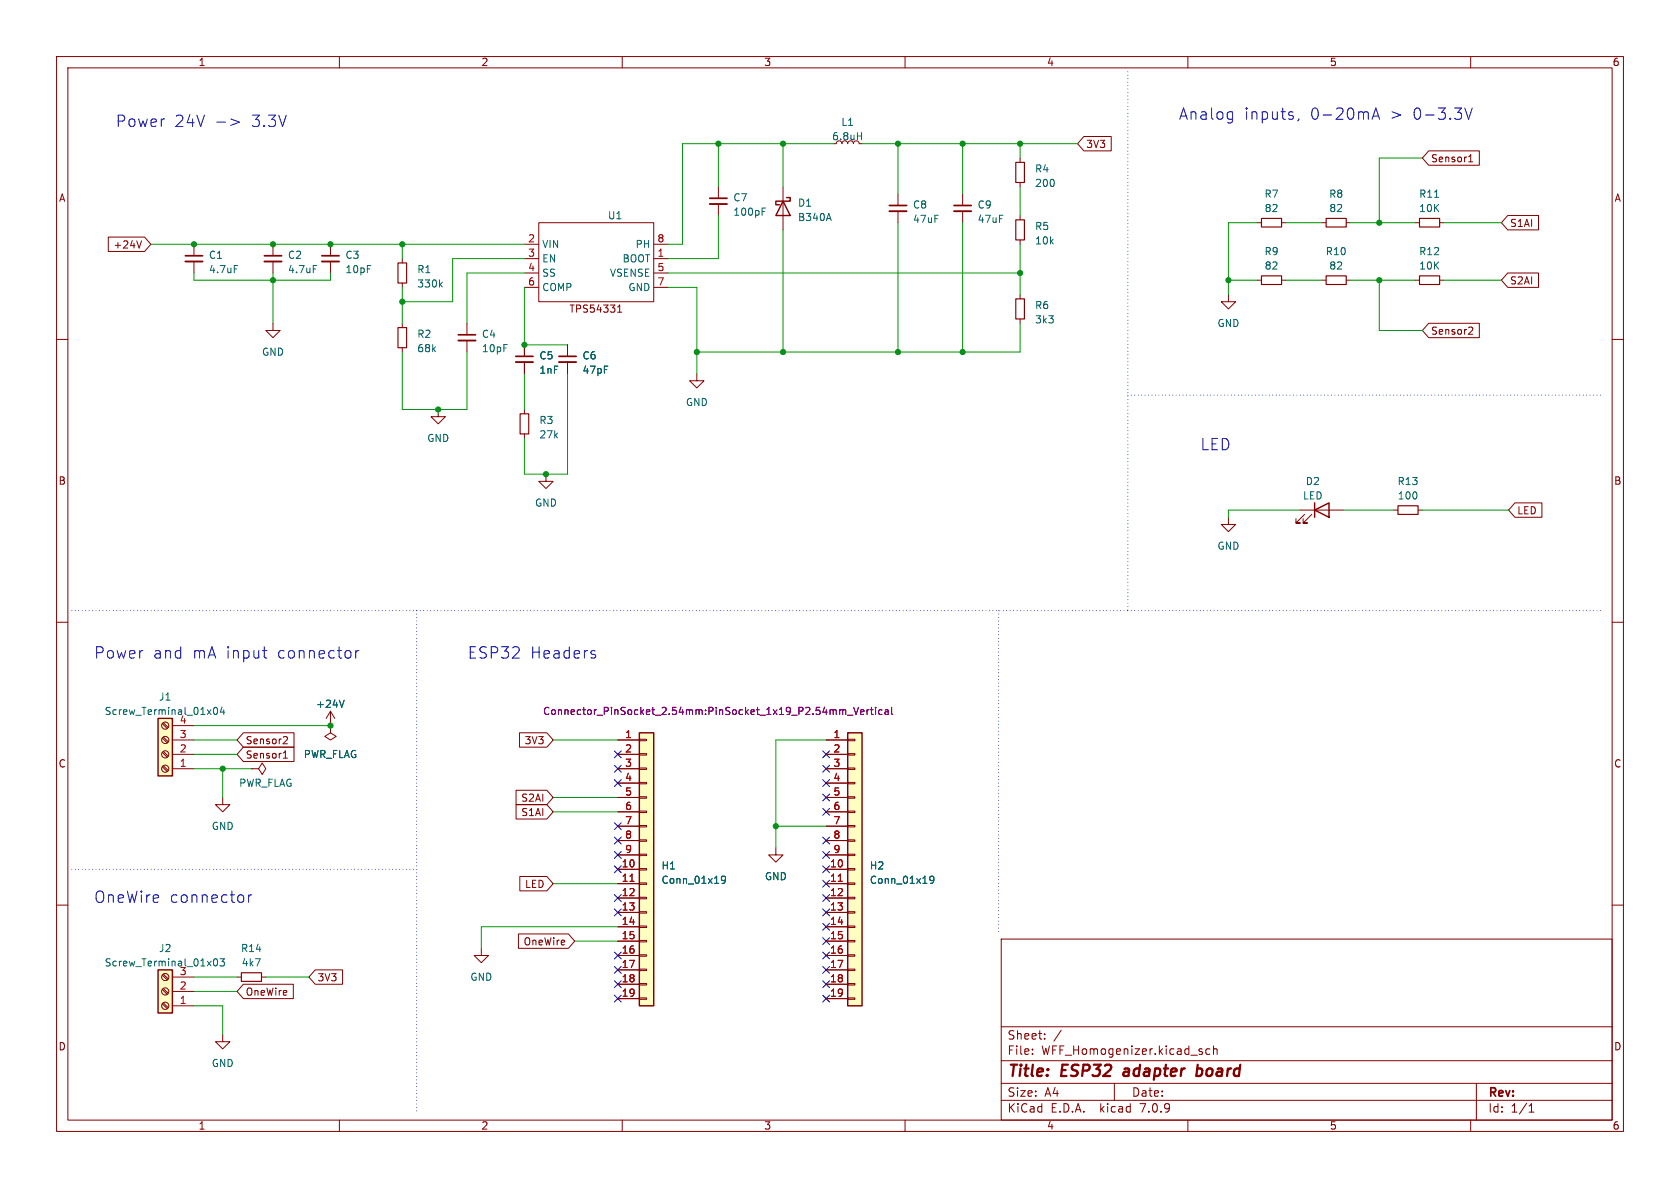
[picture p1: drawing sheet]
<svg xmlns="http://www.w3.org/2000/svg" width="297mm" height="210mm" viewBox="0 0 297 210" stroke-linecap="round" stroke-linejoin="round" font-family="sans-serif">
<g fill="none" stroke="#840000" stroke-width=".18">
<path d="M10 10h277v190h-277zM12 12h273v186h-273zM60 10v2M110 10v2M160 10v2M210 10v2M260 10v2M95.2 39.4h20.4v13.9h-20.4zM127 33v2.1M127 36.1v2M138.4 33v7.6M151.9 25.4h.5"/>
<path d="M158.7 34.3v2M158.7 37.3v2.1M170.2 34.3v2M170.2 37.3v2.1M180.3 27.9v.8M180.3 32.3v.7M180.3 38.1v.8M191.6 24.1h4.9v2.6h-4.9l-1.1-1.3zM222.2 39.4h.8M226.6 39.4h.7M233.7 39.4h.7M238 39.4h.8"/>
<path d="M250.2 39.4h.8M252.6 26.7h8.9v2.5h-8.9l-1.1-1.3zM254.5 39.4h.8M259.6 27.7l.4-.4v1.3M259.6 28.6h.8M266.5 38.1h5.5v2.5h-5.5l-1.1-1.2zM10 60h2M19.1 41.9h6.5l1.1 1.3-1.1 1.3h-6.5zM25 42.6l-.4 1.3M34.3 43.2v2M34.3 46.2v2.1M48.3 57.2v1.2h1.2l-1.2 1.3-1.3-1.3h1.3"/>
<path d="M48.3 43.2v2M48.3 46.2v2.1M58.4 43.2v2M58.4 46.2v2.1M71.1 45.7v.8M71.1 50v.8M71.1 57.2v.7M82.5 57.2v2M92.7 45.7h2.5M92.7 43.2h2.5M92.7 48.3h2.5M92.7 50.8h2.5"/>
<path d="M109.2 55.2h.7M109.2 54.3l.4-.4v1.3M115.6 45.7h2.5M115.6 43.2h2.5M115.6 48.3h2.5M115.6 50.8h2.5M180.3 42.4v.8M180.3 52.1v.7M180.3 56.4v.8M217.2 52.1v1.2h1.2l-1.2 1.3-1.3-1.3h1.3M222.2 49.5h.8M226.6 49.5h.7"/>
<path d="M233.7 49.5h.7M238 49.5h.8M250.2 49.5h.8M252.6 57.1h8.9v2.6h-8.9l-1.1-1.3zM254.5 49.5h.8M259.8 57.8l.4 .1 .2 .3-.8 .9h.8M266.5 48.3h5.5v2.5h-5.5l-1.1-1.3zM285 60h2M71.1 61.5v.7M77.5 72.4v1.3h1.2l-1.2 1.2-1.3-1.2h1.3M82.5 60.2v2M92.7 61v2"/>
<path d="M92.7 64v2M92.7 72.4v.8M92.7 76.7v.8M100.3 61v2M100.3 64v2M123.2 66v1.3h1.3l-1.3 1.3-1.3-1.3h1.3M96.5 83.8v1.3h1.3l-1.3 1.3-1.3-1.3h1.3M217.2 91.4v1.3h1.2l-1.2 1.3-1.3-1.3h1.3M229.9 90.2h7.6M230.6 90.9l-1.5 1.6h.8h-.8v-.8M231.9 90.9l-1.5 1.6h.7h-.7v-.8M246.4 90.2h.7"/>
<path d="M250.7 90.2h.8M267.8 88.9h4.8v2.5h-4.8l-1.1-1.2zM10 110h2M285 110h2M28.7 127.9l.9 .9M28.7 130.5l.9 .8M28.7 133l.9 .9M28.7 135.6l.9 .8M28.9 127.8l.8 .8M28.9 130.3l.8 .8M28.9 132.8l.8 .9M28.9 135.4l.8 .8"/>
<path d="M30.5 130.8h3.8M30.5 133.4h3.8M30.5 135.9h3.8M30.5 128.3h3.8M43 129.5h9v2.6h-9l-1.1-1.3zM43 132.1h9v2.5h-9l-1.1-1.2zM44.4 135.9h1.3l.7-1 .6 1-.6 1-.7-1M44.4 135.9h.1M50.1 134h.7M50.1 133.1l.4-.3v1.2M50.3 130.2l.4 .1 .1 .3-.8 .9h.8M58.4 128.3v1.2l1 .7-1 .6-1-.6 1-.7"/>
<path d="M58.4 128.3h.1M58.4 125.7v2.6M58.4 125.7l-.7 1.3M58.4 125.7l.8 1.3M91.2 139.7h5.5l1.1 1.3-1.1 1.2h-5.5zM91.8 129.5h4.9l1.1 1.3-1.1 1.3h-4.9zM109.2 130.8h3.8M109.2 133.4h3.8M109.2 135.9h3.8M109.2 138.4h3.8M113 138.3h1.3v.3h-1.3zM113 135.8h1.3v.2h-1.3z"/>
<path d="M113 133.2h1.3v.3h-1.3zM113 130.7h1.3v.2h-1.3zM146 130.8h3.9M146 133.4h3.9M146 135.9h3.9M146 138.4h3.9M149.9 138.3h1.2v.3h-1.2zM149.9 135.8h1.2v.2h-1.2zM149.9 133.2h1.2v.3h-1.2zM149.9 130.7h1.2v.2h-1.2zM10 160h2M39.4 141v1.2h1.2l-1.2 1.3-1.3-1.3h1.3"/>
<path d="M91.2 142.2h5.5l1.1 1.3-1.1 1.3h-5.5zM91.9 154.9h4.8l1.1 1.3-1.1 1.3h-4.8zM109.2 153.7h3.8M109.2 156.2h3.8M109.2 158.8h3.8M109.2 141h3.8M109.2 143.5h3.8M109.2 146.1h3.8M109.2 148.6h3.8M109.2 151.1h3.8M113 158.6h1.3v.3h-1.3zM113 156.1h1.3v.2h-1.3z"/>
<path d="M113 153.5h1.3v.3h-1.3zM113 151h1.3v.3h-1.3zM113 148.5h1.3v.2h-1.3zM113 145.9h1.3v.3h-1.3zM113 143.4h1.3v.2h-1.3zM113 140.8h1.3v.3h-1.3zM137.2 149.9v1.2h1.2l-1.2 1.3-1.3-1.3h1.3M146 153.7h3.9M146 156.2h3.9M146 158.8h3.9M146 141h3.9M146 143.5h3.9"/>
<path d="M146 146.1h3.9M146 148.6h3.9M146 151.1h3.9M149.9 158.6h1.2v.3h-1.2zM149.9 156.1h1.2v.2h-1.2zM149.9 153.5h1.2v.3h-1.2zM149.9 151h1.2v.3h-1.2zM149.9 148.5h1.2v.2h-1.2zM149.9 145.9h1.2v.3h-1.2zM149.9 143.4h1.2v.2h-1.2zM149.9 140.8h1.2v.3h-1.2zM285 160h2"/>
<path d="M28.7 172.4l.9 .8M28.7 174.9l.9 .9M28.7 177.5l.9 .8M28.9 172.2l.8 .9M28.9 174.8l.8 .8M28.9 177.3l.8 .8M30.5 177.8h3.8M30.5 175.3h3.8M30.5 172.7h3.8M41.9 172.7h.8M43 174h8.9v2.5h-8.9l-1.1-1.2zM46.2 172.7h.8"/>
<path d="M55.7 171.4h4.9v2.6h-4.9l-1.1-1.3zM85.1 167.6v1.3h1.3l-1.3 1.3-1.3-1.3h1.3M91.7 165.1h8.8l1.1 1.3-1.1 1.2h-8.8zM109.2 161.3h3.8M109.2 163.8h3.8M109.2 166.4h3.8M109.2 168.9h3.8M109.2 171.5h3.8M109.2 174h3.8M109.2 176.5h3.8M113 176.4h1.3v.3h-1.3zM113 173.9h1.3v.2h-1.3z"/>
<path d="M113 171.3h1.3v.3h-1.3zM113 168.8h1.3v.2h-1.3zM113 166.2h1.3v.3h-1.3zM113 163.7h1.3v.3h-1.3zM113 161.2h1.3v.2h-1.3zM146 161.3h3.9M146 163.8h3.9M146 166.4h3.9M146 168.9h3.9M146 171.5h3.9M146 174h3.9M146 176.5h3.9"/>
<path d="M149.9 176.4h1.2v.3h-1.2zM149.9 173.9h1.2v.2h-1.2zM149.9 171.3h1.2v.3h-1.2zM149.9 168.8h1.2v.2h-1.2zM149.9 166.2h1.2v.3h-1.2zM149.9 163.7h1.2v.3h-1.2zM149.9 161.2h1.2v.2h-1.2zM177 166h108v32h-108zM39.4 182.9v1.3h1.2l-1.2 1.2-1.3-1.2h1.3M60 198v2M110 198v2M160 198v2"/>
<path d="M177 194.5h108M177 191.5h108M177 187.5h108M177 181.5h108M182.5 186.3v.1M182.5 185.5v.1M184.7 183.6v.1M184.7 182.8v.1M187.6 182.1l-1.3 2M197 191.5v3M210 198v2M213.9 185.5l-.4-.1-.3 .3v.4l.1 .2h.6"/>
<path d="M214.5 185.5l.2-.1 .4 .1 .1 .9M214.5 184.9v1.5M260 198v2M261 191.5v6.5M270.3 196.6h.9M270.3 195.5l.4-.4v1.5"/>
<circle cx="29.2" cy="135.9" r=".63"/>
<circle cx="29.2" cy="130.8" r=".63"/>
<circle cx="29.2" cy="133.3" r=".63"/>
<circle cx="29.2" cy="128.3" r=".63"/>
<circle cx="29.2" cy="172.7" r=".63"/>
<circle cx="29.2" cy="175.3" r=".63"/>
<circle cx="29.2" cy="177.8" r=".63"/>
</g>
<path d="M198.7 189.5l-.1 .4 .2 .3M211.6 189l.2-.1 .6 .1M211.7 188.2l-.2 2M212.4 190a.66 .66 0 0 1-.9 .1" fill="none" stroke="#840000" stroke-width=".4"/>
<g fill="none" stroke="#840000" stroke-width=".2">
<path d="M179.6 38.9h1.5v3.5h-1.5zM179.6 28.7h1.5v3.6h-1.5zM223 38.6h3.6v1.5h-3.6zM234.4 38.6h3.6v1.5h-3.6zM251 38.6h3.5v1.5h-3.5zM70.4 57.9h1.5v3.6h-1.5zM70.4 46.5h1.5v3.5h-1.5zM179.6 52.8h1.5v3.6h-1.5zM223 48.8h3.6v1.5h-3.6zM234.4 48.8h3.6v1.5h-3.6zM251 48.8h3.5v1.5h-3.5zM91.9 73.2h1.6v3.5h-1.6z"/>
<path d="M247.1 89.4h3.6v1.5h-3.6zM42.7 172h3.5v1.5h-3.5z"/>
</g>
<path d="M125.5 36.1h3M157.2 37.3h3.1M168.7 37.3h3M32.8 46.2h3M46.7 46.2h3.1M56.9 46.2h3M81 60.2h3.1M91.2 64h3M98.8 64h3.1" fill="none" stroke="#840000" stroke-width=".33"/>
<path d="M125.5 35.1h3M157.2 36.3h3.1M168.7 36.3h3M32.8 45.2h3M46.7 45.2h3.1M56.9 45.2h3M81 59.2h3.1M91.2 63h3M98.8 63h3.1" fill="none" stroke="#840000" stroke-width=".3"/>
<g fill="none" stroke="#006464" stroke-width=".18">
<path d="M134.7 37.4h.5M134.7 36.8h.6M146.5 37.7l.4 1.3M151.6 24h.7M152.3 23.4v1.3M253.6 34.9h.7M41.4 46.9h.6M55.4 46.9h.6M77.8 50.3l.4 .4M78.2 49.9l-.5 .5M37.9 125.1l.1-.1a.68 .68 0 0 1 .5 .7 .68 .68 0 0 1-.5 .6 .84 .84 0 0 1-.1-1.2zM39.2 125l-.3 .9h.8"/>
<path d="M39.6 125.5v.8M60.8 123.8l-.4 1.2M128.3 155.4l-.3 .3-.3-.1-.2-.2 .2-.5h.3l.2 .1a.84 .84 0 0 1-.3 1.2h-.2M165.1 155.4l-.3 .3-.3-.1-.1-.2 .1-.5h.3l.2 .1a.84 .84 0 0 1-.3 1.2h-.2M37.9 169.6l.1-.1a.68 .68 0 0 1 .5 .6 .68 .68 0 0 1-.5 .7l-.1-.2-.2-.3zM38.9 169.5h.8l-.5 .5 .4 .1v.5l-.2 .2-.5-.2"/>
</g>
<g fill="#ffffc2" stroke="#ffffc2" stroke-width=".18">
<path d="M113 129.5h2.6v48.3h-2.6z"/>
<path d="M149.9 129.5h2.5v48.3h-2.5z"/>
<path d="M27.9 171.5h2.6v7.6h-2.6z"/>
<path d="M27.9 127h2.6v10.2h-2.6z"/>
</g>
<path d="M138.4 35.6l1.3 2.5h-2.5zM139.1 34.9h.6v.7h-2.5v.6h.6M232.4 90.2l2.5-1.3v2.5zM232.4 88.9v2.5M27.9 127h2.6v10.2h-2.6zM113 129.5h2.6v48.3h-2.6zM149.9 129.5h2.5v48.3h-2.5zM27.9 171.5h2.6v7.6h-2.6z" fill="none" stroke="#840000" stroke-width=".25"/>
<path d="M111.4 155.8h.7M148.2 155.8h.7" fill="none" stroke="#a90000" stroke-width=".18"/>
<g fill="none" stroke="#840084" stroke-width=".18">
<path d="M149.8 126.4h1M150.9 125l.4 1.3 .5-1.3M152.1 125.9l.6-.1v-.3h-.4l-.2 .1 .1 .6h.5M153.3 125.5v.8M153.6 125.5l-.3 .2M153.9 125.5h.5M154.1 125v1.1l.3 .2M154.8 125v.2M154.8 125.5v.8M155.9 125.5h-.3l-.3 .2 .2 .5h.4M156.5 125.5h.5v.8M157 125.8h-.4l-.2 .2 .2 .3 .4-.1"/>
<path d="M157.6 125v1.1l.2 .2"/>
</g>
<g fill="none" stroke="#0000c2" stroke-width=".18">
<path d="M217.7 19.8h.2M217.9 19.8v1.6l-.2 .3M259 19.1l.6 2 .7-2M38.3 21.6h1.5M40.8 21l1.5 .6-1.5 .6M217.9 21l-.2 .1M229.6 21l-.2 .4M242.6 21.1l.6-2 .7 2M242.8 20.5h.9M46.4 115h.8M46.8 116.2l.4 .1M62.9 115v1.3"/>
<path d="M63.5 115a.51 .51 0 0 0-.6 .4M105 115.7l.3 .3-.1 .2-.2 .1M105 115l.2 .1M43.9 158.2v1.3M44.5 158.2a.51 .51 0 0 0-.6 .4"/>
</g>
<path d="M199.4 12.7v95.3M199.4 69.9h83.8M12.7 108h186.7M73.7 108v88.9M176.5 108v57.1M199.4 108h83.8M12.7 153.7h61" fill="none" stroke="#0000c2" stroke-width=".18" stroke-dasharray="0 .6"/>
<g fill="none" stroke="#009600" stroke-width=".18">
<path d="M127 38.1v7.6h-8.9M127 25.4v7.6M138.4 25.4v7.6M147.3 25.4h-26.7v17.8h-2.5M152.4 25.4h38.1M158.7 25.4v8.9M158.7 39.4v22.8M170.2 25.4v8.9M170.2 39.4v22.8M180.3 25.4v2.5M180.3 33v5.1M222.2 39.4h-5v12.7"/>
<path d="M227.3 39.4h6.4M238.8 39.4h11.4M251.5 27.9h-7.7v11.5M255.3 39.4h10.1M26.7 43.2h66M34.3 48.3v1.2h24.1v-1.2M48.3 48.3v8.9M71.1 43.2v2.5M71.1 50.8v6.4M92.7 48.3h-10.2v8.9M92.7 45.7h-12.7v7.6h-8.9M92.7 50.8v10.2h7.6"/>
<path d="M118.1 48.3h62.2M118.1 50.8h5.1v15.2M138.4 40.6v21.6M180.3 57.2v5h-57.1M180.3 43.2v8.9M217.2 49.5h5M227.3 49.5h6.4M238.8 49.5h11.4M243.8 49.5v8.9h7.7M255.3 49.5h10.1M71.1 62.2v10.2h11.4v-10.2M92.7 66v6.4"/>
<path d="M100.3 66v17.8h-7.6v-6.3M229.9 90.2h-12.7v1.2M237.5 90.2h8.9M251.5 90.2h15.2M34.3 130.8h7.6M34.3 133.4h7.6M34.3 135.9h10.1M34.3 128.3h24.1M39.4 135.9v5.1M97.8 130.8h11.4M146 130.8h-8.8v19.1M97.8 156.2h11.4"/>
<path d="M97.8 143.5h11.4M97.8 141h11.4M137.2 146.1h8.8M34.3 172.7h7.6M34.3 177.8h5.1v5.1M34.3 175.3h7.6M47 172.7h7.6M101.6 166.4h7.6M109.2 163.8h-24.1v3.8"/>
</g>
<g fill="none" stroke="#000084" stroke-width=".18">
<path d="M108.6 137.8l1.2 1.2M108.6 132.7l1.2 1.3M108.6 135.3l1.2 1.2M109.8 137.8l-1.2 1.2M109.8 132.7l-1.2 1.3M109.8 135.3l-1.2 1.2M145.4 137.8l1.3 1.2M145.4 132.7l1.3 1.3M145.4 135.3l1.3 1.2M146.7 137.8l-1.3 1.2M146.7 132.7l-1.3 1.3M146.7 135.3l-1.3 1.2"/>
<path d="M108.6 158.1l1.2 1.3M108.6 153.1l1.2 1.2M108.6 148l1.2 1.2M108.6 145.4l1.2 1.3M108.6 150.5l1.2 1.2M109.8 158.1l-1.2 1.3M109.8 153.1l-1.2 1.2M109.8 148l-1.2 1.2M109.8 145.4l-1.2 1.3M109.8 150.5l-1.2 1.2M145.4 150.5l1.3 1.2M145.4 153.1l1.3 1.2"/>
<path d="M145.4 148l1.3 1.2M145.4 155.6l1.3 1.2M145.4 140.4l1.3 1.2M145.4 142.9l1.3 1.2M145.4 158.1l1.3 1.3M146.7 150.5l-1.3 1.2M146.7 153.1l-1.3 1.2M146.7 148l-1.3 1.2M146.7 155.6l-1.3 1.2M146.7 140.4l-1.3 1.2M146.7 142.9l-1.3 1.2M146.7 158.1l-1.3 1.3"/>
<path d="M108.6 175.9l1.2 1.2M108.6 170.8l1.2 1.3M108.6 173.4l1.2 1.2M108.6 160.7l1.2 1.2M108.6 168.3l1.2 1.2M109.8 175.9l-1.2 1.2M109.8 170.8l-1.2 1.3M109.8 173.4l-1.2 1.2M109.8 160.7l-1.2 1.2M109.8 168.3l-1.2 1.2M145.4 163.2l1.3 1.2M145.4 170.8l1.3 1.3"/>
<path d="M145.4 175.9l1.3 1.2M145.4 173.4l1.3 1.2M145.4 165.8l1.3 1.2M145.4 168.3l1.3 1.2M145.4 160.7l1.3 1.2M146.7 163.2l-1.3 1.2M146.7 170.8l-1.3 1.3M146.7 175.9l-1.3 1.2M146.7 173.4l-1.3 1.2M146.7 165.8l-1.3 1.2M146.7 168.3l-1.3 1.2M146.7 160.7l-1.3 1.2"/>
</g>
<g fill="#009600" stroke="#009600" stroke-width=".18">
<circle cx="137.2" cy="146.1" r=".46"/>
<circle cx="127" cy="25.4" r=".46"/>
<circle cx="138.4" cy="62.2" r=".46"/>
<circle cx="123.2" cy="62.2" r=".46"/>
<circle cx="138.4" cy="25.4" r=".46"/>
<circle cx="71.1" cy="53.3" r=".46"/>
<circle cx="71.1" cy="43.2" r=".46"/>
<circle cx="34.3" cy="43.2" r=".46"/>
<circle cx="48.3" cy="43.2" r=".46"/>
<circle cx="48.3" cy="49.5" r=".46"/>
<circle cx="58.4" cy="43.2" r=".46"/>
<circle cx="170.2" cy="62.2" r=".46"/>
<circle cx="180.3" cy="48.3" r=".46"/>
<circle cx="180.3" cy="25.4" r=".46"/>
<circle cx="170.2" cy="25.4" r=".46"/>
<circle cx="158.7" cy="25.4" r=".46"/>
<circle cx="158.7" cy="62.2" r=".46"/>
<circle cx="243.8" cy="49.5" r=".46"/>
<circle cx="243.8" cy="39.4" r=".46"/>
<circle cx="217.2" cy="49.5" r=".46"/>
<circle cx="39.4" cy="135.9" r=".46"/>
<circle cx="77.5" cy="72.4" r=".46"/>
<circle cx="58.4" cy="128.3" r=".46"/>
<circle cx="96.5" cy="83.8" r=".46"/>
<circle cx="92.7" cy="61" r=".46"/>
</g>
<g font-size="2.8" fill="#0000c2">
<text x="20.3" y="22.6">Power</text>
<text x="30.8" y="22.6">24V</text>
<text x="44.4" y="22.6">3.3V</text>
<text x="208.3" y="21.3">Analog</text>
<text x="219.9" y="21.3">inputs,</text>
<text x="231.5" y="21.3">0-20mA</text>
<text x="245.7" y="21.3">&gt;</text>
<text x="249.7" y="21.3">0-3.3V</text>
<text x="212.1" y="79.8">LED</text>
<text x="16.5" y="116.6">Power</text>
<text x="26.9" y="116.6">and</text>
<text x="34" y="116.6">mA input</text>
<text x="49" y="116.6">connector</text>
<text x="82.5" y="116.6">ESP32</text>
<text x="93.7" y="116.6">Headers</text>
<text x="16.5" y="159.8">OneWire</text>
<text x="29.9" y="159.8">connector</text>
</g>
<g font-size="2.8" fill="#840000">
<text x="178" y="190.9">Title:</text>
<text x="187.7" y="190.9">ESP32</text>
<text x="199.5" y="190.9">adapter</text>
<text x="213.2" y="190.9">board</text>
</g>
<g font-size="2.1" fill="#840000">
<text x="178" y="184">Sheet:</text>
<text x="178" y="186.7">File:</text>
<text x="184.1" y="186.7">WFF_Homogenizer.kicad_sch</text>
<text x="178" y="196.9">KiCad</text>
<text x="178" y="194.1">Size:</text>
<text x="184.7" y="194.1">A4</text>
<text x="185.7" y="196.9">E.D.A.</text>
<text x="194.6" y="196.9">kicad</text>
<text x="200" y="194.1">Date:</text>
<text x="201.8" y="196.9">7.0.9</text>
<text x="263" y="194.3">Rev:</text>
<text x="263" y="196.9">Id:</text>
<text x="267.1" y="196.9">1/1</text>
</g>
<g font-size="1.8" fill="#840000">
<text x="35" y="11.9">1</text>
<text x="85" y="11.9">2</text>
<text x="135" y="11.9">3</text>
<text x="185" y="11.9">4</text>
<text x="235" y="11.9">5</text>
<text x="285" y="11.9">6</text>
<text x="191.9" y="26.4">3V3</text>
<text x="252.9" y="28.9">Sensor1</text>
<text x="10.3" y="35.9">A</text>
<text x="285.3" y="35.9">A</text>
<text x="266.9" y="40.3">S1AI</text>
<text x="20" y="44.1">+24V</text>
<text x="266.9" y="50.5">S2AI</text>
<text x="100.6" y="55.5">TPS54331</text>
<text x="252.9" y="59.4">Sensor2</text>
<text x="10.3" y="85.9">B</text>
<text x="285.3" y="85.9">B</text>
<text x="268.1" y="91.1">LED</text>
<text x="43.3" y="131.8">Sensor2</text>
<text x="92.7" y="131.8">3V3</text>
<text x="10.3" y="135.9">C</text>
<text x="43.3" y="134.3">Sensor1</text>
<text x="285.3" y="135.9">C</text>
<text x="92" y="141.9">S2AI</text>
<text x="92" y="144.5">S1AI</text>
<text x="92.7" y="157.2">LED</text>
<text x="92.5" y="167.3">OneWire</text>
<text x="56" y="173.7">3V3</text>
<text x="43.3" y="176.2">OneWire</text>
<text x="10.3" y="185.9">D</text>
<text x="285.3" y="185.9">D</text>
<text x="35" y="199.9">1</text>
<text x="85" y="199.9">2</text>
<text x="135" y="199.9">3</text>
<text x="185" y="199.9">4</text>
<text x="235" y="199.9">5</text>
<text x="285" y="199.9">6</text>
</g>
<g font-size="1.8" fill="#006464">
<text x="148.6" y="22.5">L1</text>
<text x="147" y="25">6.8uH</text>
<text x="129.5" y="35.8">C7</text>
<text x="182.9" y="30.7">R4</text>
<text x="182.9" y="33.2">200</text>
<text x="223.4" y="35.2">R7</text>
<text x="234.9" y="35.2">R8</text>
<text x="250.8" y="35.2">R11</text>
<text x="107.4" y="39">U1</text>
<text x="129.5" y="38.3">100pF</text>
<text x="141" y="36.7">D1</text>
<text x="141" y="39.3">B340A</text>
<text x="161.3" y="37.1">C8</text>
<text x="161.3" y="39.6">47uF</text>
<text x="172.7" y="37.1">C9</text>
<text x="172.7" y="39.6">47uF</text>
<text x="182.9" y="40.9">R5</text>
<text x="223.5" y="37.7">82</text>
<text x="234.9" y="37.7">82</text>
<text x="250.8" y="37.7">10K</text>
<text x="36.8" y="46">C1</text>
<text x="50.8" y="46">C2</text>
<text x="61" y="46">C3</text>
<text x="95.8" y="44">VIN</text>
<text x="95.8" y="46.6">EN</text>
<text x="110" y="46.6">BOOT</text>
<text x="112.3" y="44">PH</text>
<text x="182.9" y="43.4">10k</text>
<text x="223.4" y="45.3">R9</text>
<text x="223.5" y="47.9">82</text>
<text x="234.3" y="45.3">R10</text>
<text x="234.9" y="47.9">82</text>
<text x="250.8" y="45.3">R12</text>
<text x="250.8" y="47.9">10K</text>
<text x="36.8" y="48.5">4.7uF</text>
<text x="50.8" y="48.5">4.7uF</text>
<text x="61" y="48.5">10pF</text>
<text x="73.7" y="48.5">R1</text>
<text x="73.7" y="51">330k</text>
<text x="95.8" y="49.1">SS</text>
<text x="95.8" y="51.7">COMP</text>
<text x="107.7" y="49.1">VSENSE</text>
<text x="111" y="51.7">GND</text>
<text x="73.7" y="59.9">R2</text>
<text x="85.1" y="59.9">C4</text>
<text x="182.9" y="54.8">R6</text>
<text x="182.9" y="57.4">3k3</text>
<text x="215.1" y="58">GND</text>
<text x="46.2" y="63.1">GND</text>
<text x="73.7" y="62.5">68k</text>
<text x="85.1" y="62.5">10pF</text>
<text x="95.3" y="63.7">C5</text>
<text x="102.9" y="63.7">C6</text>
<text x="95.3" y="66.3">1nF</text>
<text x="102.9" y="66.3">47pF</text>
<text x="121.2" y="72">GND</text>
<text x="95.3" y="75.2">R3</text>
<text x="95.3" y="77.7">27k</text>
<text x="75.4" y="78.3">GND</text>
<text x="94.5" y="89.8">GND</text>
<text x="230.3" y="88.5">LED</text>
<text x="230.8" y="86">D2</text>
<text x="247" y="86">R13</text>
<text x="247" y="88.5">100</text>
<text x="215.1" y="97.4">GND</text>
<text x="28" y="124.1">J1</text>
<text x="55.8" y="125.3">+24V</text>
<text x="18.4" y="126.6">Screw_Terminal_01x04</text>
<text x="31.7" y="128">4</text>
<text x="53.6" y="134.2">PWR_FLAG</text>
<text x="42.2" y="139.3">PWR_FLAG</text>
<text x="37.3" y="146.9">GND</text>
<text x="116.8" y="153.9">H1</text>
<text x="135.1" y="155.8">GND</text>
<text x="153.7" y="153.9">H2</text>
<text x="116.8" y="156.4">Conn_01x19</text>
<text x="153.7" y="156.4">Conn_01x19</text>
<text x="18.4" y="171">Screw_Terminal_01x03</text>
<text x="28" y="168.5">J2</text>
<text x="31.7" y="172.5">3</text>
<text x="42.5" y="168.5">R14</text>
<text x="42.6" y="171">4k7</text>
<text x="83.1" y="173.6">GND</text>
<text x="37.3" y="188.8">GND</text>
</g>
<g font-size="1.8" fill="#a90000">
<text x="93.3" y="42.9">2</text>
<text x="93.3" y="45.5">3</text>
<text x="116.1" y="45.5">1</text>
<text x="116.1" y="42.9">8</text>
<text x="93.3" y="48">4</text>
<text x="93.3" y="50.5">6</text>
<text x="116.1" y="48">5</text>
<text x="116.1" y="50.5">7</text>
<text x="31.7" y="130.6">3</text>
<text x="110.4" y="130.6">1</text>
<text x="147.2" y="130.6">1</text>
<text x="31.7" y="135.6">1</text>
<text x="31.7" y="133.1">2</text>
<text x="110.4" y="133.1">2</text>
<text x="110.4" y="135.6">3</text>
<text x="147.2" y="133.1">2</text>
<text x="147.2" y="135.6">3</text>
<text x="110.4" y="138.2">4</text>
<text x="110.4" y="140.7">5</text>
<text x="110.4" y="143.3">6</text>
<text x="147.2" y="138.2">4</text>
<text x="147.2" y="140.7">5</text>
<text x="147.2" y="143.3">6</text>
<text x="110.4" y="145.8">7</text>
<text x="110.4" y="148.3">8</text>
<text x="147.2" y="145.8">7</text>
<text x="147.2" y="148.3">8</text>
<text x="109.8" y="153.4">10</text>
<text x="109.8" y="156">11</text>
<text x="110.4" y="150.9">9</text>
<text x="146.6" y="153.4">10</text>
<text x="146.6" y="156">11</text>
<text x="147.2" y="150.9">9</text>
<text x="109.8" y="158.5">12</text>
<text x="109.8" y="161">13</text>
<text x="146.6" y="158.5">12</text>
<text x="146.6" y="161">13</text>
<text x="109.8" y="163.6">14</text>
<text x="109.8" y="166.1">15</text>
<text x="146.6" y="163.6">14</text>
<text x="146.6" y="166.1">15</text>
<text x="109.8" y="168.7">16</text>
<text x="109.8" y="171.2">17</text>
<text x="109.8" y="173.7">18</text>
<text x="146.6" y="168.7">16</text>
<text x="146.6" y="171.2">17</text>
<text x="146.6" y="173.7">18</text>
<text x="31.7" y="177.5">1</text>
<text x="31.7" y="175">2</text>
<text x="109.8" y="176.3">19</text>
<text x="146.6" y="176.3">19</text>
</g>
<text font-size="1.8" fill="#840084" x="95.9" y="126.6">Connector_PinSocket_2.54mm:PinSocket_1x19_P2.54mm_Vertical</text>
</svg>
